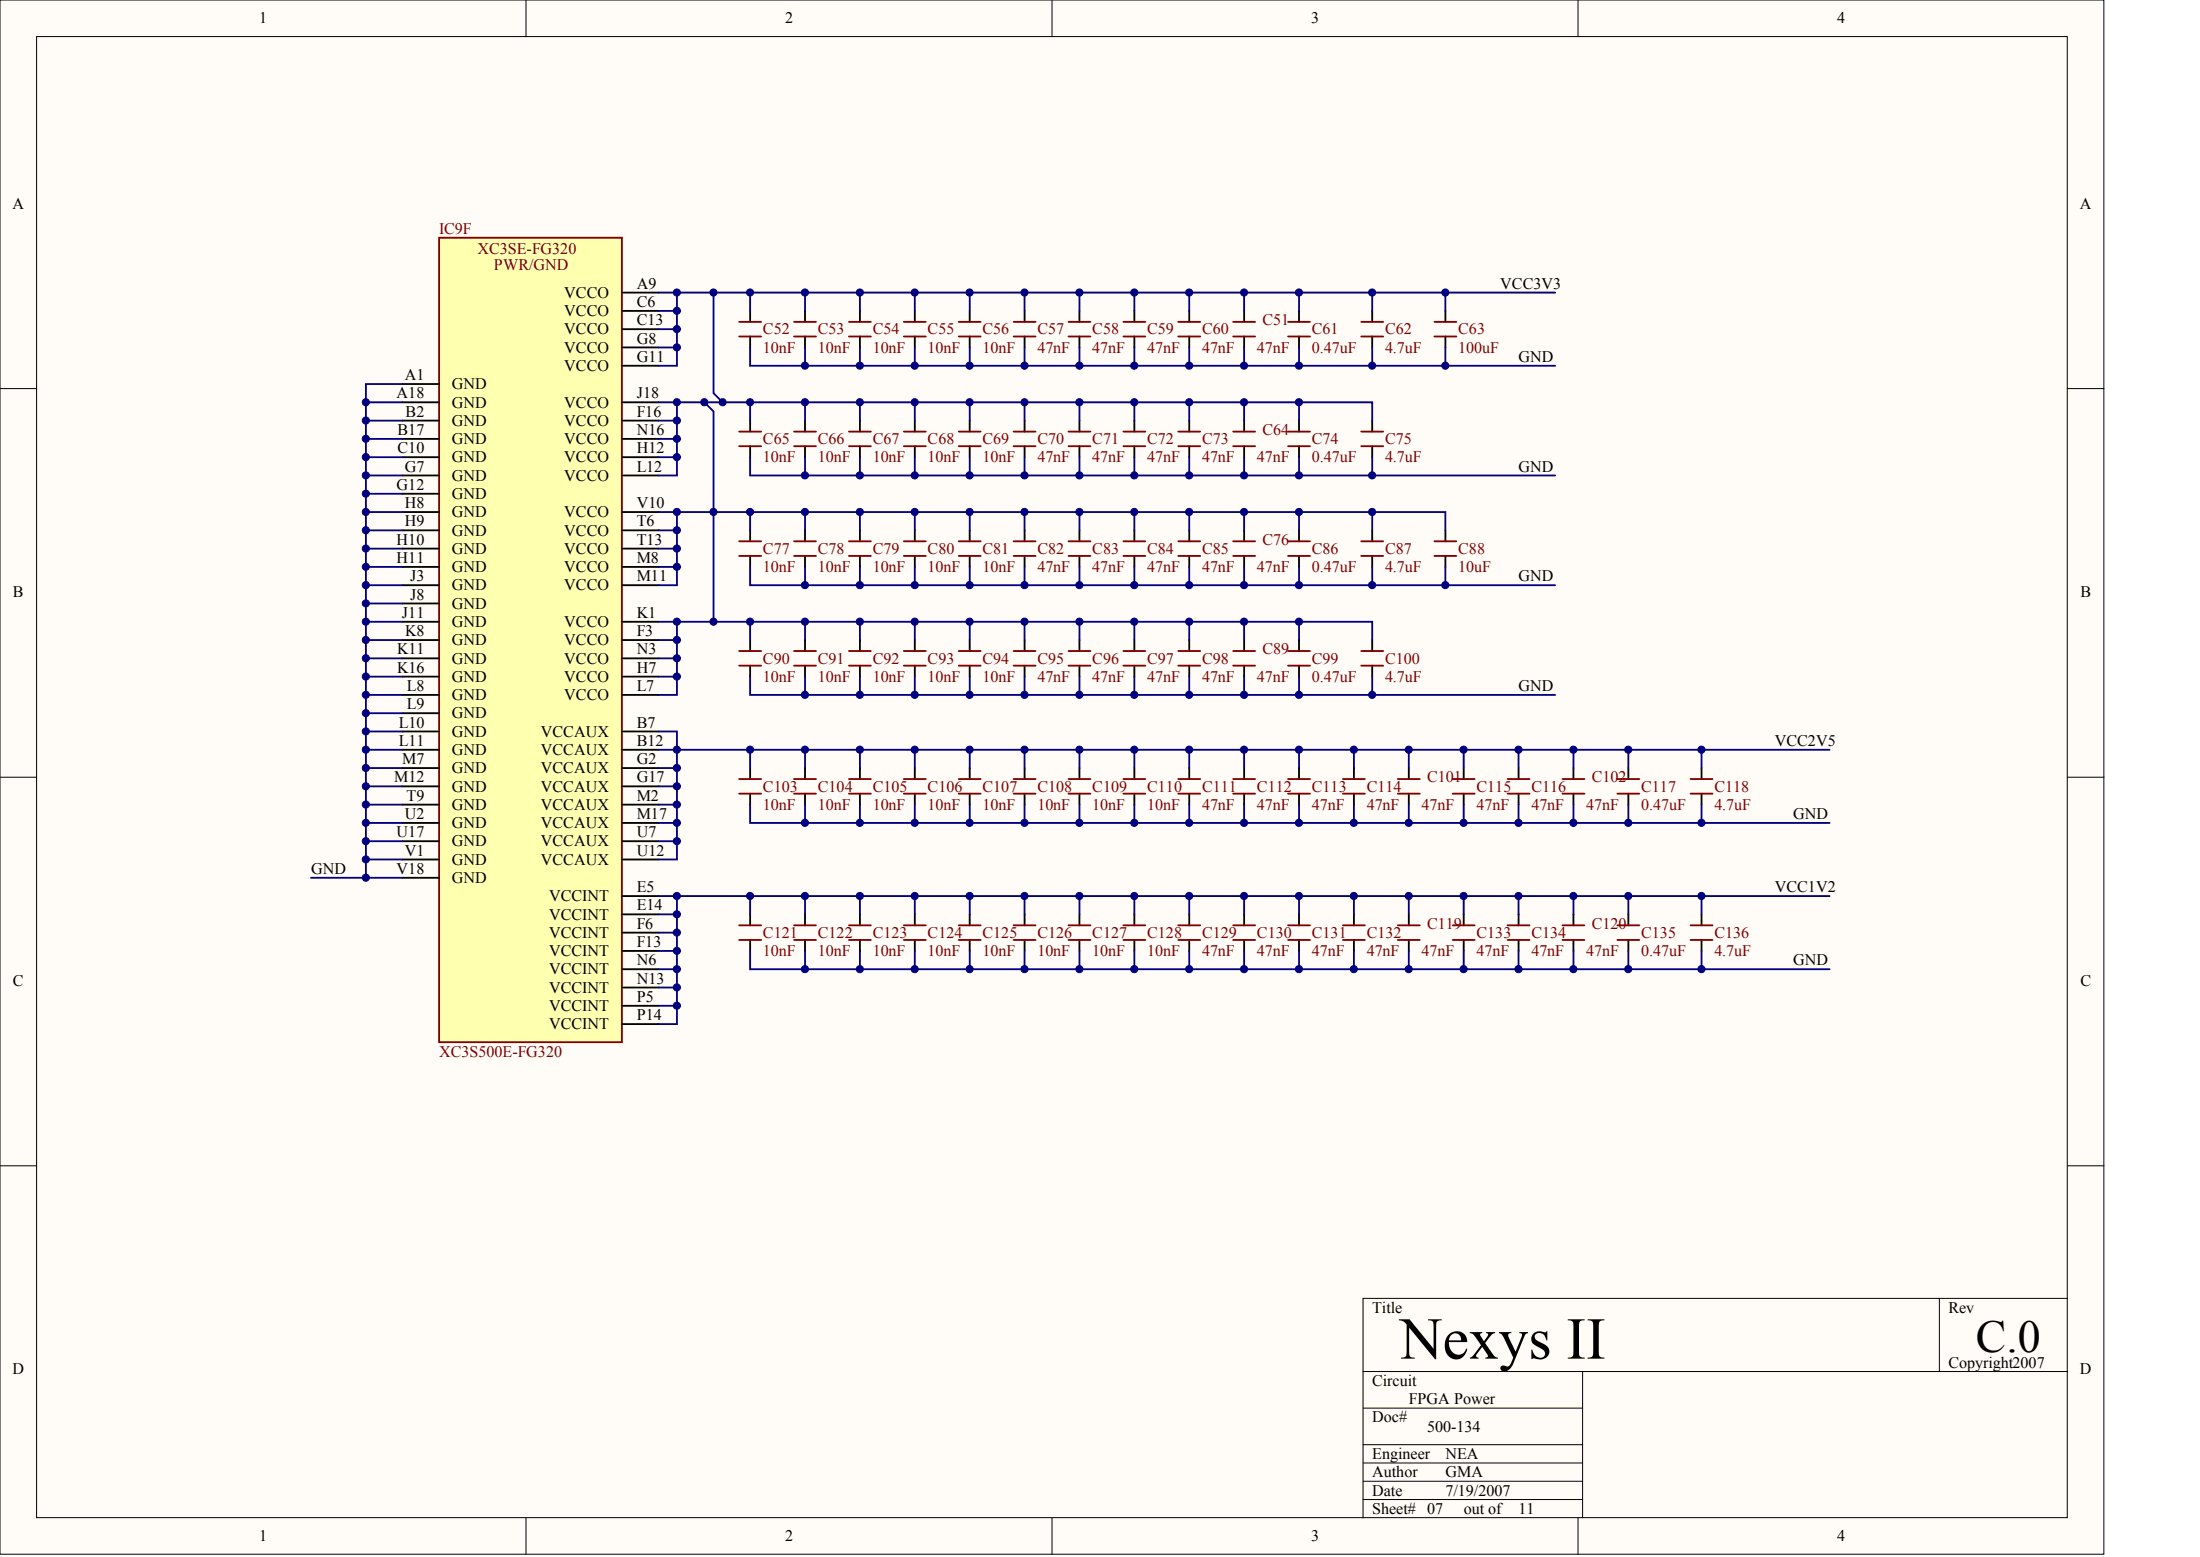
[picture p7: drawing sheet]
<svg xmlns="http://www.w3.org/2000/svg" width="840mm" height="594mm" viewBox="0 0 840 594" stroke-linecap="round" stroke-linejoin="round" font-family="sans-serif">
<g fill="#fffcf8" stroke="#000" stroke-width=".38">
<path d="M0 0h802.9v593h-802.9z"/>
<path d="M14 14h775v565.1h-775z"/>
</g>
<g fill="none" stroke="#000" stroke-width=".38">
<path d="M200.7 0v14M401.5 0v14M602.2 0v14M0 148.3h14M789 148.3h14M0 296.5h14M789 296.5h14M0 444.8h14M789 444.8h14M740.1 495.4v27.9M789 495.4h-268.8v83.7M520.2 523.3h268.8"/>
<path d="M520.2 537.3h83.8M604 523.3v55.8M520.2 558.2h83.8M520.2 551.2h83.8M200.7 579.1v14M401.5 579.1v14M520.2 565.2h83.8M520.2 572.2h83.8M602.2 579.1v14"/>
</g>
<path d="M167.6 90.7h69.7v306.9h-69.7z" fill="#ffffb0" stroke="#800000" stroke-width=".7"/>
<g fill="none" stroke="#000" stroke-width=".7">
<path d="M237.4 111.6h14M237.4 118.6h14M286.3 118.6v4.2M307.2 118.6v4.2M328.2 118.6v4.2M349.1 118.6v4.2M370.1 118.6v4.2M391 118.6v4.2M412 118.6v4.2M432.9 118.6v4.2M453.9 118.6v4.2M474.8 118.6v4.2"/>
<path d="M495.8 118.6v4.2M523.7 118.6v4.2M551.6 118.6v4.2M237.4 125.6h14M237.4 132.6h14M237.4 139.6h14M286.3 128.4v4.2M307.2 128.4v4.2M328.2 128.4v4.2M349.1 128.4v4.2M370.1 128.4v4.2M391 128.4v4.2"/>
<path d="M412 128.4v4.2M432.9 128.4v4.2M453.9 128.4v4.2M474.8 128.4v4.2M495.8 128.4v4.2M523.7 128.4v4.2M551.6 128.4v4.2M153.6 153.5h14M153.6 146.5h14M237.4 153.5h14M153.6 160.5h14M153.6 167.5h14"/>
<path d="M153.6 174.4h14M237.4 160.5h14M237.4 167.5h14M237.4 174.4h14M286.3 160.5v4.2M286.3 170.3v4.1M307.2 160.5v4.2M307.2 170.3v4.1M328.2 160.5v4.2M328.2 170.3v4.1M349.1 160.5v4.2M349.1 170.3v4.1"/>
<path d="M370.1 160.5v4.2M370.1 170.3v4.1M391 160.5v4.2M391 170.3v4.1M412 160.5v4.2M412 170.3v4.1M432.9 160.5v4.2M432.9 170.3v4.1M453.9 160.5v4.2M453.9 170.3v4.1M474.8 160.5v4.2M474.8 170.3v4.1"/>
<path d="M495.8 160.5v4.2M495.8 170.3v4.1M523.7 160.5v4.2M523.7 170.3v4.1M153.6 181.4h14M153.6 195.4h14M153.6 188.4h14M237.4 181.4h14M237.4 195.4h14M153.6 202.4h14M153.6 209.3h14M153.6 216.3h14"/>
<path d="M237.4 202.4h14M237.4 209.3h14M237.4 216.3h14M286.3 202.4v4.1M286.3 212.1v4.2M307.2 202.4v4.1M307.2 212.1v4.2M328.2 202.4v4.1M328.2 212.1v4.2M349.1 202.4v4.1M349.1 212.1v4.2M370.1 202.4v4.1"/>
<path d="M370.1 212.1v4.2M391 202.4v4.1M391 212.1v4.2M412 202.4v4.1M412 212.1v4.2M432.9 202.4v4.1M432.9 212.1v4.2M453.9 202.4v4.1M453.9 212.1v4.2M474.8 202.4v4.1M474.8 212.1v4.2M495.8 202.4v4.1"/>
<path d="M495.8 212.1v4.2M523.7 202.4v4.1M523.7 212.1v4.2M551.6 202.4v4.1M551.6 212.1v4.2M153.6 223.3h14M153.6 237.2h14M153.6 230.3h14M237.4 223.3h14M237.4 237.2h14M153.6 244.2h14M153.6 251.2h14"/>
<path d="M153.6 258.2h14M237.4 244.2h14M237.4 251.2h14M237.4 258.2h14M286.3 244.2v4.2M286.3 254v4.2M307.2 244.2v4.2M307.2 254v4.2M328.2 244.2v4.2M328.2 254v4.2M349.1 244.2v4.2M349.1 254v4.2"/>
<path d="M370.1 244.2v4.2M370.1 254v4.2M391 244.2v4.2M391 254v4.2M412 244.2v4.2M412 254v4.2M432.9 244.2v4.2M432.9 254v4.2M453.9 244.2v4.2M453.9 254v4.2M474.8 244.2v4.2M474.8 254v4.2"/>
<path d="M495.8 244.2v4.2M495.8 254v4.2M523.7 244.2v4.2M523.7 254v4.2M153.6 265.1h14M153.6 279.1h14M153.6 272.1h14M237.4 265.1h14M237.4 279.1h14M153.6 286.1h14M153.6 293.1h14M237.4 286.1h14"/>
<path d="M237.4 293.1h14M286.3 293.1v4.1M307.2 293.1v4.1M328.2 293.1v4.1M349.1 293.1v4.1M370.1 293.1v4.1M391 293.1v4.1M412 293.1v4.1M432.9 293.1v4.1M453.9 293.1v4.1M474.8 293.1v4.1M495.8 293.1v4.1"/>
<path d="M516.7 293.1v4.1M537.7 293.1v4.1M558.6 293.1v4.1M579.5 293.1v4.1M600.5 293.1v4.1M621.4 293.1v4.1M649.4 293.1v4.1M153.6 300h14M153.6 307h14M153.6 314h14M237.4 300h14M237.4 307h14"/>
<path d="M237.4 314h14M286.3 302.8v4.2M307.2 302.8v4.2M328.2 302.8v4.2M349.1 302.8v4.2M370.1 302.8v4.2M391 302.8v4.2M412 302.8v4.2M432.9 302.8v4.2M453.9 302.8v4.2M474.8 302.8v4.2M495.8 302.8v4.2"/>
<path d="M516.7 302.8v4.2M537.7 302.8v4.2M558.6 302.8v4.2M579.5 302.8v4.2M600.5 302.8v4.2M621.4 302.8v4.2M649.4 302.8v4.2M153.6 321h14M153.6 327.9h14M153.6 334.9h14M237.4 321h14M237.4 327.9h14"/>
<path d="M237.4 341.9h14M237.4 348.9h14M237.4 355.9h14M286.3 348.9v4.2M286.3 358.6v4.2M307.2 348.9v4.2M307.2 358.6v4.2M328.2 348.9v4.2M328.2 358.6v4.2M349.1 348.9v4.2M349.1 358.6v4.2M370.1 348.9v4.2"/>
<path d="M370.1 358.6v4.2M391 348.9v4.2M391 358.6v4.2M412 348.9v4.2M412 358.6v4.2M432.9 348.9v4.2M432.9 358.6v4.2M453.9 348.9v4.2M453.9 358.6v4.2M474.8 348.9v4.2M474.8 358.6v4.2M495.8 348.9v4.2"/>
<path d="M495.8 358.6v4.2M516.7 348.9v4.2M516.7 358.6v4.2M537.7 348.9v4.2M537.7 358.6v4.2M558.6 348.9v4.2M558.6 358.6v4.2M579.5 348.9v4.2M579.5 358.6v4.2M600.5 348.9v4.2M600.5 358.6v4.2M621.4 348.9v4.2"/>
<path d="M621.4 358.6v4.2M649.4 348.9v4.2M649.4 358.6v4.2M237.4 362.8h14M237.4 369.8h14M237.4 376.8h14M237.4 383.8h14M237.4 390.7h14"/>
</g>
<g fill="none" stroke="#800000" stroke-width=".7">
<path d="M282.1 122.8h8.4M282.1 128.4h8.4M303 122.8h8.4M303 128.4h8.4M324 122.8h8.4M324 128.4h8.4M344.9 122.8h8.4M344.9 128.4h8.4M365.9 122.8h8.4M365.9 128.4h8.4M386.8 122.8h8.4M386.8 128.4h8.4"/>
<path d="M407.8 122.8h8.4M407.8 128.4h8.4M428.7 122.8h8.4M428.7 128.4h8.4M449.7 122.8h8.4M449.7 128.4h8.4M470.6 122.8h8.4M470.6 128.4h8.4M491.6 122.8h8.3M491.6 128.4h8.3M519.5 122.8h8.4M519.5 128.4h8.4"/>
<path d="M547.4 122.8h8.4M547.4 128.4h8.4M282.1 164.7h8.4M282.1 170.3h8.4M303 164.7h8.4M303 170.3h8.4M324 164.7h8.4M324 170.3h8.4M344.9 164.7h8.4M344.9 170.3h8.4M365.9 164.7h8.4M365.9 170.3h8.4"/>
<path d="M386.8 164.7h8.4M386.8 170.3h8.4M407.8 164.7h8.4M407.8 170.3h8.4M428.7 164.7h8.4M428.7 170.3h8.4M449.7 164.7h8.4M449.7 170.3h8.4M470.6 164.7h8.4M470.6 170.3h8.4M491.6 164.7h8.3M491.6 170.3h8.3"/>
<path d="M519.5 164.7h8.4M519.5 170.3h8.4M282.1 206.5h8.4M282.1 212.1h8.4M303 206.5h8.4M303 212.1h8.4M324 206.5h8.4M324 212.1h8.4M344.9 206.5h8.4M344.9 212.1h8.4M365.9 206.5h8.4M365.9 212.1h8.4"/>
<path d="M386.8 206.5h8.4M386.8 212.1h8.4M407.8 206.5h8.4M407.8 212.1h8.4M428.7 206.5h8.4M428.7 212.1h8.4M449.7 206.5h8.4M449.7 212.1h8.4M470.6 206.5h8.4M470.6 212.1h8.4M491.6 206.5h8.3M491.6 212.1h8.3"/>
<path d="M519.5 206.5h8.4M519.5 212.1h8.4M547.4 206.5h8.4M547.4 212.1h8.4M282.1 248.4h8.4M282.1 254h8.4M303 248.4h8.4M303 254h8.4M324 248.4h8.4M324 254h8.4M344.9 248.4h8.4M344.9 254h8.4"/>
<path d="M365.9 248.4h8.4M365.9 254h8.4M386.8 248.4h8.4M386.8 254h8.4M407.8 248.4h8.4M407.8 254h8.4M428.7 248.4h8.4M428.7 254h8.4M449.7 248.4h8.4M449.7 254h8.4M470.6 248.4h8.4M470.6 254h8.4"/>
<path d="M491.6 248.4h8.3M491.6 254h8.3M519.5 248.4h8.4M519.5 254h8.4M282.1 297.2h8.4M303 297.2h8.4M324 297.2h8.4M344.9 297.2h8.4M365.9 297.2h8.4M386.8 297.2h8.4M407.8 297.2h8.4M428.7 297.2h8.4"/>
<path d="M449.7 297.2h8.4M470.6 297.2h8.4M491.6 297.2h8.3M512.5 297.2h8.4M533.5 297.2h8.3M554.4 297.2h8.4M575.4 297.2h8.3M596.3 297.2h8.4M617.3 297.2h8.3M645.2 297.2h8.4M282.1 302.8h8.4M303 302.8h8.4"/>
<path d="M324 302.8h8.4M344.9 302.8h8.4M365.9 302.8h8.4M386.8 302.8h8.4M407.8 302.8h8.4M428.7 302.8h8.4M449.7 302.8h8.4M470.6 302.8h8.4M491.6 302.8h8.3M512.5 302.8h8.4M533.5 302.8h8.3M554.4 302.8h8.4"/>
<path d="M575.4 302.8h8.3M596.3 302.8h8.4M617.3 302.8h8.3M645.2 302.8h8.4M282.1 353.1h8.4M282.1 358.6h8.4M303 353.1h8.4M303 358.6h8.4M324 353.1h8.4M324 358.6h8.4M344.9 353.1h8.4M344.9 358.6h8.4"/>
<path d="M365.9 353.1h8.4M365.9 358.6h8.4M386.8 353.1h8.4M386.8 358.6h8.4M407.8 353.1h8.4M407.8 358.6h8.4M428.7 353.1h8.4M428.7 358.6h8.4M449.7 353.1h8.4M449.7 358.6h8.4M470.6 353.1h8.4M470.6 358.6h8.4"/>
<path d="M491.6 353.1h8.3M491.6 358.6h8.3M512.5 353.1h8.4M512.5 358.6h8.4M533.5 353.1h8.3M533.5 358.6h8.3M554.4 353.1h8.4M554.4 358.6h8.4M575.4 353.1h8.3M575.4 358.6h8.3M596.3 353.1h8.4M596.3 358.6h8.4"/>
<path d="M617.3 353.1h8.3M617.3 358.6h8.3M645.2 353.1h8.4M645.2 358.6h8.4"/>
</g>
<g fill="none" stroke="#000080" stroke-width=".7">
<path d="M251.4 111.6h300.2v7M251.4 118.6h7v7M258.4 111.6v7M272.3 111.6v38.4l3.5 3.5M286.3 111.6v7M307.2 111.6v7M328.2 111.6v7M349.1 111.6v7M370.1 111.6v7M391 111.6v7M412 111.6v7M432.9 111.6v7"/>
<path d="M453.9 111.6v7M474.8 111.6v7M495.8 111.6v7M523.7 111.6v7M551.6 111.6h41.9M251.4 132.6h7v7h-7M251.4 125.6h7v7M286.3 132.6v7h307.2M307.2 132.6v7M328.2 132.6v7M349.1 132.6v7M370.1 132.6v7"/>
<path d="M391 132.6v7M412 132.6v7M432.9 132.6v7M453.9 132.6v7M474.8 132.6v7M495.8 132.6v7M523.7 132.6v7M551.6 132.6v7M139.7 153.5h13.9M153.6 146.5h-13.9v167.5h13.9M251.4 153.5h7v7M258.4 153.5h265.3v7"/>
<path d="M268.8 153.5l3.5 3.5v38.4h-13.9M286.3 153.5v7M307.2 153.5v7M328.2 153.5v7M349.1 153.5v7M370.1 153.5v7M391 153.5v7M412 153.5v7M432.9 153.5v7M453.9 153.5v7M474.8 153.5v7M495.8 153.5v7"/>
<path d="M139.7 174.4h13.9M139.7 167.5h13.9M139.7 160.5h13.9M251.4 174.4h7v7h-7M251.4 167.5h7v6.9M251.4 160.5h7v7M286.3 174.4v7h307.2M307.2 174.4v7M328.2 174.4v7M349.1 174.4v7M370.1 174.4v7M391 174.4v7"/>
<path d="M412 174.4v7M432.9 174.4v7M453.9 174.4v7M474.8 174.4v7M495.8 174.4v7M523.7 174.4v7M139.7 195.4h13.9M139.7 181.4h13.9M139.7 188.4h13.9M251.4 195.4h7v7M286.3 195.4h83.8M307.2 195.4v7"/>
<path d="M328.2 195.4v7M349.1 195.4v7M391 195.4v7M412 195.4v7M432.9 195.4v7M453.9 195.4v7M474.8 195.4v7M495.8 195.4v7M523.7 195.4v7M139.7 216.3h13.9M139.7 209.3h13.9M139.7 202.4h13.9"/>
<path d="M251.4 216.3h7v7h-7M251.4 209.3h7v7M251.4 202.4h7v6.9M286.3 216.3v7h307.2M286.3 202.4v-7h-14v41.8M307.2 216.3v7M328.2 216.3v7M349.1 216.3v7M370.1 202.4v-7h181.5v7M370.1 216.3v7M391 216.3v7M412 216.3v7"/>
<path d="M432.9 216.3v7M453.9 216.3v7M474.8 216.3v7M495.8 216.3v7M523.7 216.3v7M551.6 216.3v7M139.7 237.2h13.9M139.7 230.3h13.9M139.7 223.3h13.9M251.4 237.2h7v7M258.4 237.2h27.9v7M286.3 237.2h125.7"/>
<path d="M307.2 237.2v7M328.2 237.2v7M349.1 237.2v7M370.1 237.2v7M391 237.2v7M432.9 237.2v7M453.9 237.2v7M474.8 237.2v7M495.8 237.2v7M139.7 258.2h13.9M139.7 251.2h13.9M139.7 244.2h13.9"/>
<path d="M251.4 258.2h7v6.9h-7M251.4 251.2h7v7M251.4 244.2h7v7M286.3 258.2v6.9h307.2M307.2 258.2v6.9M328.2 258.2v6.9M349.1 258.2v6.9M370.1 258.2v6.9M391 258.2v6.9M412 244.2v-7h111.7v7M412 258.2v6.9M432.9 258.2v6.9"/>
<path d="M453.9 258.2v6.9M474.8 258.2v6.9M495.8 258.2v6.9M523.7 258.2v6.9M139.7 279.1h13.9M139.7 272.1h13.9M139.7 265.1h13.9M251.4 279.1h7v7h27.9v7M139.7 286.1h13.9M139.7 293.1h13.9M251.4 293.1h7v6.9M251.4 286.1h7v7"/>
<path d="M286.3 286.1h363.1v7M307.2 286.1v7M328.2 286.1v7M349.1 286.1v7M370.1 286.1v7M391 286.1v7M412 286.1v7M432.9 286.1v7M453.9 286.1v7M474.8 286.1v7M495.8 286.1v7M516.7 286.1v7"/>
<path d="M537.7 286.1v7M558.6 286.1v7M579.5 286.1v7M600.5 286.1v7M621.4 286.1v7M649.4 286.1h48.9M139.7 314v20.9h13.9M139.7 307h13.9M139.7 300h13.9M251.4 314h7v7M251.4 307h7v7M251.4 300h7v7"/>
<path d="M286.3 307v7h230.4v-7M307.2 307v7M328.2 307v7M349.1 307v7M370.1 307v7M391 307v7M412 307v7M432.9 307v7M453.9 307v7M474.8 307v7M495.8 307v7M516.7 314h181.6"/>
<path d="M537.7 307v7M558.6 307v7M579.5 307v7M600.5 307v7M621.4 307v7M649.4 307v7M118.7 334.9h21M139.7 327.9h13.9M139.7 321h13.9M251.4 321h7v6.9h-7M251.4 355.9h7v6.9M251.4 348.9h7v7"/>
<path d="M251.4 341.9h7v7M258.4 341.9h27.9v7M286.3 341.9h363.1v7M307.2 341.9v7M328.2 341.9v7M349.1 341.9v7M370.1 341.9v7M391 341.9v7M412 341.9v7M432.9 341.9v7M453.9 341.9v7M474.8 341.9v7"/>
<path d="M495.8 341.9v7M516.7 341.9v7M537.7 341.9v7M558.6 341.9v7M579.5 341.9v7M600.5 341.9v7M621.4 341.9v7M649.4 341.9h48.9M251.4 376.8h7v7M251.4 369.8h7v7M251.4 362.8h7v7M286.3 362.8v7h412"/>
<path d="M307.2 362.8v7M328.2 362.8v7M349.1 362.8v7M370.1 362.8v7M391 362.8v7M412 362.8v7M432.9 362.8v7M453.9 362.8v7M474.8 362.8v7M495.8 362.8v7M516.7 362.8v7M537.7 362.8v7"/>
<path d="M558.6 362.8v7M579.5 362.8v7M600.5 362.8v7M621.4 362.8v7M649.4 362.8v7M251.4 383.8h7v6.9h-7"/>
</g>
<g fill="#000080" stroke="#000080" stroke-width=".38">
<circle cx="139.6" cy="334.9" r="1.36"/>
<circle cx="139.6" cy="327.9" r="1.36"/>
<circle cx="139.6" cy="320.9" r="1.36"/>
<circle cx="139.6" cy="314" r="1.36"/>
<circle cx="139.6" cy="307" r="1.36"/>
<circle cx="139.6" cy="300" r="1.36"/>
<circle cx="139.6" cy="293" r="1.36"/>
<circle cx="139.6" cy="286" r="1.36"/>
<circle cx="139.6" cy="279.1" r="1.36"/>
<circle cx="139.6" cy="272.1" r="1.36"/>
<circle cx="139.6" cy="265.1" r="1.36"/>
<circle cx="139.6" cy="258.1" r="1.36"/>
<circle cx="139.6" cy="251.2" r="1.36"/>
<circle cx="139.6" cy="244.2" r="1.36"/>
<circle cx="139.6" cy="237.2" r="1.36"/>
<circle cx="139.6" cy="230.2" r="1.36"/>
<circle cx="139.6" cy="223.2" r="1.36"/>
<circle cx="139.6" cy="216.3" r="1.36"/>
<circle cx="139.6" cy="209.3" r="1.36"/>
<circle cx="139.6" cy="202.3" r="1.36"/>
<circle cx="139.6" cy="195.3" r="1.36"/>
<circle cx="139.6" cy="188.4" r="1.36"/>
<circle cx="139.6" cy="181.4" r="1.36"/>
<circle cx="139.6" cy="174.4" r="1.36"/>
<circle cx="139.6" cy="167.4" r="1.36"/>
<circle cx="139.6" cy="160.5" r="1.36"/>
<circle cx="139.6" cy="153.5" r="1.36"/>
<circle cx="258.3" cy="383.7" r="1.36"/>
<circle cx="258.3" cy="376.8" r="1.36"/>
<circle cx="258.3" cy="369.8" r="1.36"/>
<circle cx="258.3" cy="362.8" r="1.36"/>
<circle cx="258.3" cy="355.8" r="1.36"/>
<circle cx="258.3" cy="348.8" r="1.36"/>
<circle cx="258.3" cy="341.9" r="1.36"/>
<circle cx="258.3" cy="320.9" r="1.36"/>
<circle cx="258.3" cy="314" r="1.36"/>
<circle cx="258.3" cy="307" r="1.36"/>
<circle cx="258.3" cy="300" r="1.36"/>
<circle cx="258.3" cy="293" r="1.36"/>
<circle cx="258.3" cy="286" r="1.36"/>
<circle cx="258.3" cy="258.1" r="1.36"/>
<circle cx="258.3" cy="251.2" r="1.36"/>
<circle cx="258.3" cy="244.2" r="1.36"/>
<circle cx="258.3" cy="237.2" r="1.36"/>
<circle cx="258.3" cy="216.3" r="1.36"/>
<circle cx="258.3" cy="209.3" r="1.36"/>
<circle cx="258.3" cy="202.3" r="1.36"/>
<circle cx="258.3" cy="195.3" r="1.36"/>
<circle cx="258.3" cy="174.4" r="1.36"/>
<circle cx="258.3" cy="167.4" r="1.36"/>
<circle cx="258.3" cy="160.5" r="1.36"/>
<circle cx="258.3" cy="153.5" r="1.36"/>
<circle cx="258.3" cy="132.5" r="1.36"/>
<circle cx="258.3" cy="125.6" r="1.36"/>
<circle cx="258.3" cy="118.6" r="1.36"/>
<circle cx="258.3" cy="111.6" r="1.36"/>
<circle cx="268.8" cy="153.5" r="1.36"/>
<circle cx="272.3" cy="237.2" r="1.36"/>
<circle cx="272.3" cy="195.3" r="1.36"/>
<circle cx="272.3" cy="111.6" r="1.36"/>
<circle cx="275.8" cy="153.5" r="1.36"/>
<circle cx="286.2" cy="341.9" r="1.36"/>
<circle cx="286.2" cy="286" r="1.36"/>
<circle cx="286.2" cy="237.2" r="1.36"/>
<circle cx="286.2" cy="195.3" r="1.36"/>
<circle cx="286.2" cy="153.5" r="1.36"/>
<circle cx="286.2" cy="111.6" r="1.36"/>
<circle cx="307.2" cy="369.8" r="1.36"/>
<circle cx="307.2" cy="341.9" r="1.36"/>
<circle cx="307.2" cy="314" r="1.36"/>
<circle cx="307.2" cy="286" r="1.36"/>
<circle cx="307.2" cy="265.1" r="1.36"/>
<circle cx="307.2" cy="237.2" r="1.36"/>
<circle cx="307.2" cy="223.2" r="1.36"/>
<circle cx="307.2" cy="195.3" r="1.36"/>
<circle cx="307.2" cy="181.4" r="1.36"/>
<circle cx="307.2" cy="153.5" r="1.36"/>
<circle cx="307.2" cy="139.5" r="1.36"/>
<circle cx="307.2" cy="111.6" r="1.36"/>
<circle cx="328.1" cy="369.8" r="1.36"/>
<circle cx="328.1" cy="341.9" r="1.36"/>
<circle cx="328.1" cy="314" r="1.36"/>
<circle cx="328.1" cy="286" r="1.36"/>
<circle cx="328.1" cy="265.1" r="1.36"/>
<circle cx="328.1" cy="237.2" r="1.36"/>
<circle cx="328.1" cy="223.2" r="1.36"/>
<circle cx="328.1" cy="195.3" r="1.36"/>
<circle cx="328.1" cy="181.4" r="1.36"/>
<circle cx="328.1" cy="153.5" r="1.36"/>
<circle cx="328.1" cy="139.5" r="1.36"/>
<circle cx="328.1" cy="111.6" r="1.36"/>
<circle cx="349.1" cy="369.8" r="1.36"/>
<circle cx="349.1" cy="341.9" r="1.36"/>
<circle cx="349.1" cy="314" r="1.36"/>
<circle cx="349.1" cy="286" r="1.36"/>
<circle cx="349.1" cy="265.1" r="1.36"/>
<circle cx="349.1" cy="237.2" r="1.36"/>
<circle cx="349.1" cy="223.2" r="1.36"/>
<circle cx="349.1" cy="195.3" r="1.36"/>
<circle cx="349.1" cy="181.4" r="1.36"/>
<circle cx="349.1" cy="153.5" r="1.36"/>
<circle cx="349.1" cy="139.5" r="1.36"/>
<circle cx="349.1" cy="111.6" r="1.36"/>
<circle cx="370" cy="369.8" r="1.36"/>
<circle cx="370" cy="341.9" r="1.36"/>
<circle cx="370" cy="314" r="1.36"/>
<circle cx="370" cy="286" r="1.36"/>
<circle cx="370" cy="265.1" r="1.36"/>
<circle cx="370" cy="237.2" r="1.36"/>
<circle cx="370" cy="223.2" r="1.36"/>
<circle cx="370" cy="195.3" r="1.36"/>
<circle cx="370" cy="181.4" r="1.36"/>
<circle cx="370" cy="153.5" r="1.36"/>
<circle cx="370" cy="139.5" r="1.36"/>
<circle cx="370" cy="111.6" r="1.36"/>
<circle cx="391" cy="369.8" r="1.36"/>
<circle cx="391" cy="341.9" r="1.36"/>
<circle cx="391" cy="314" r="1.36"/>
<circle cx="391" cy="286" r="1.36"/>
<circle cx="391" cy="265.1" r="1.36"/>
<circle cx="391" cy="237.2" r="1.36"/>
<circle cx="391" cy="223.2" r="1.36"/>
<circle cx="391" cy="195.3" r="1.36"/>
<circle cx="391" cy="181.4" r="1.36"/>
<circle cx="391" cy="153.5" r="1.36"/>
<circle cx="391" cy="139.5" r="1.36"/>
<circle cx="391" cy="111.6" r="1.36"/>
<circle cx="411.9" cy="369.8" r="1.36"/>
<circle cx="411.9" cy="341.9" r="1.36"/>
<circle cx="411.9" cy="314" r="1.36"/>
<circle cx="411.9" cy="286" r="1.36"/>
<circle cx="411.9" cy="265.1" r="1.36"/>
<circle cx="411.9" cy="237.2" r="1.36"/>
<circle cx="411.9" cy="223.2" r="1.36"/>
<circle cx="411.9" cy="195.3" r="1.36"/>
<circle cx="411.9" cy="181.4" r="1.36"/>
<circle cx="411.9" cy="153.5" r="1.36"/>
<circle cx="411.9" cy="139.5" r="1.36"/>
<circle cx="411.9" cy="111.6" r="1.36"/>
<circle cx="432.9" cy="369.8" r="1.36"/>
<circle cx="432.9" cy="341.9" r="1.36"/>
<circle cx="432.9" cy="314" r="1.36"/>
<circle cx="432.9" cy="286" r="1.36"/>
<circle cx="432.9" cy="265.1" r="1.36"/>
<circle cx="432.9" cy="237.2" r="1.36"/>
<circle cx="432.9" cy="223.2" r="1.36"/>
<circle cx="432.9" cy="195.3" r="1.36"/>
<circle cx="432.9" cy="181.4" r="1.36"/>
<circle cx="432.9" cy="153.5" r="1.36"/>
<circle cx="432.9" cy="139.5" r="1.36"/>
<circle cx="432.9" cy="111.6" r="1.36"/>
<circle cx="453.8" cy="369.8" r="1.36"/>
<circle cx="453.8" cy="341.9" r="1.36"/>
<circle cx="453.8" cy="314" r="1.36"/>
<circle cx="453.8" cy="286" r="1.36"/>
<circle cx="453.8" cy="265.1" r="1.36"/>
<circle cx="453.8" cy="237.2" r="1.36"/>
<circle cx="453.8" cy="223.2" r="1.36"/>
<circle cx="453.8" cy="195.3" r="1.36"/>
<circle cx="453.8" cy="181.4" r="1.36"/>
<circle cx="453.8" cy="153.5" r="1.36"/>
<circle cx="453.8" cy="139.5" r="1.36"/>
<circle cx="453.8" cy="111.6" r="1.36"/>
<circle cx="474.8" cy="369.8" r="1.36"/>
<circle cx="474.8" cy="341.9" r="1.36"/>
<circle cx="474.8" cy="314" r="1.36"/>
<circle cx="474.8" cy="286" r="1.36"/>
<circle cx="474.8" cy="265.1" r="1.36"/>
<circle cx="474.8" cy="237.2" r="1.36"/>
<circle cx="474.8" cy="223.2" r="1.36"/>
<circle cx="474.8" cy="195.3" r="1.36"/>
<circle cx="474.8" cy="181.4" r="1.36"/>
<circle cx="474.8" cy="153.5" r="1.36"/>
<circle cx="474.8" cy="139.5" r="1.36"/>
<circle cx="474.8" cy="111.6" r="1.36"/>
<circle cx="495.7" cy="369.8" r="1.36"/>
<circle cx="495.7" cy="341.9" r="1.36"/>
<circle cx="495.7" cy="314" r="1.36"/>
<circle cx="495.7" cy="286" r="1.36"/>
<circle cx="495.7" cy="265.1" r="1.36"/>
<circle cx="495.7" cy="237.2" r="1.36"/>
<circle cx="495.7" cy="223.2" r="1.36"/>
<circle cx="495.7" cy="195.3" r="1.36"/>
<circle cx="495.7" cy="181.4" r="1.36"/>
<circle cx="495.7" cy="153.5" r="1.36"/>
<circle cx="495.7" cy="139.5" r="1.36"/>
<circle cx="495.7" cy="111.6" r="1.36"/>
<circle cx="516.7" cy="369.8" r="1.36"/>
<circle cx="516.7" cy="341.9" r="1.36"/>
<circle cx="516.7" cy="314" r="1.36"/>
<circle cx="516.7" cy="286" r="1.36"/>
<circle cx="523.7" cy="265.1" r="1.36"/>
<circle cx="523.7" cy="223.2" r="1.36"/>
<circle cx="523.7" cy="195.3" r="1.36"/>
<circle cx="523.7" cy="181.4" r="1.36"/>
<circle cx="523.7" cy="139.5" r="1.36"/>
<circle cx="523.7" cy="111.6" r="1.36"/>
<circle cx="537.6" cy="369.8" r="1.36"/>
<circle cx="537.6" cy="341.9" r="1.36"/>
<circle cx="537.6" cy="314" r="1.36"/>
<circle cx="537.6" cy="286" r="1.36"/>
<circle cx="551.6" cy="223.2" r="1.36"/>
<circle cx="551.6" cy="139.5" r="1.36"/>
<circle cx="551.6" cy="111.6" r="1.36"/>
<circle cx="558.6" cy="369.8" r="1.36"/>
<circle cx="558.6" cy="341.9" r="1.36"/>
<circle cx="558.6" cy="314" r="1.36"/>
<circle cx="558.6" cy="286" r="1.36"/>
<circle cx="579.5" cy="369.8" r="1.36"/>
<circle cx="579.5" cy="341.9" r="1.36"/>
<circle cx="579.5" cy="314" r="1.36"/>
<circle cx="579.5" cy="286" r="1.36"/>
<circle cx="600.5" cy="369.8" r="1.36"/>
<circle cx="600.5" cy="341.9" r="1.36"/>
<circle cx="600.5" cy="314" r="1.36"/>
<circle cx="600.5" cy="286" r="1.36"/>
<circle cx="621.4" cy="369.8" r="1.36"/>
<circle cx="621.4" cy="341.9" r="1.36"/>
<circle cx="621.4" cy="314" r="1.36"/>
<circle cx="621.4" cy="286" r="1.36"/>
<circle cx="649.3" cy="369.8" r="1.36"/>
<circle cx="649.3" cy="341.9" r="1.36"/>
<circle cx="649.3" cy="314" r="1.36"/>
<circle cx="649.3" cy="286" r="1.36"/>
</g>
<text font-size="22.7" x="534.2" y="518.4">Nexys II</text>
<text font-size="17.4" x="754.1" y="515.8">C.0</text>
<g font-size="6.1">
<text x="98.9" y="9">1</text>
<text x="299.6" y="9">2</text>
<text x="500.4" y="9">3</text>
<text x="701.1" y="9">4</text>
<text x="4.7" y="79.6">A</text>
<text x="793.8" y="79.6">A</text>
<text x="215.3" y="113.6">VCCO</text>
<text x="243" y="110.1">A9</text>
<text x="572.6" y="110.1">VCC3V3</text>
<text x="243" y="117.1">C6</text>
<text x="215.3" y="120.6">VCCO</text>
<text x="243" y="124.1">C13</text>
<text x="215.3" y="127.6">VCCO</text>
<text x="243" y="131.1">G8</text>
<text x="215.3" y="134.6">VCCO</text>
<text x="215.3" y="141.5">VCCO</text>
<text x="243" y="138">G11</text>
<text x="579.5" y="138">GND</text>
<text x="154.5" y="145">A1</text>
<text x="172.5" y="148.5">GND</text>
<text x="151.4" y="152">A18</text>
<text x="172.5" y="155.5">GND</text>
<text x="215.3" y="155.5">VCCO</text>
<text x="243" y="152">J18</text>
<text x="154.8" y="159">B2</text>
<text x="243" y="159">F16</text>
<text x="151.7" y="166">B17</text>
<text x="172.5" y="162.5">GND</text>
<text x="215.3" y="162.5">VCCO</text>
<text x="243" y="166">N16</text>
<text x="151.7" y="172.9">C10</text>
<text x="172.5" y="169.4">GND</text>
<text x="215.3" y="169.4">VCCO</text>
<text x="243" y="172.9">H12</text>
<text x="154.5" y="179.9">G7</text>
<text x="172.5" y="176.4">GND</text>
<text x="215.3" y="176.4">VCCO</text>
<text x="243" y="179.9">L12</text>
<text x="579.5" y="179.9">GND</text>
<text x="172.5" y="183.4">GND</text>
<text x="215.3" y="183.4">VCCO</text>
<text x="151.4" y="186.9">G12</text>
<text x="172.5" y="190.4">GND</text>
<text x="154.5" y="193.9">H8</text>
<text x="172.5" y="197.4">GND</text>
<text x="215.3" y="197.4">VCCO</text>
<text x="243" y="193.9">V10</text>
<text x="154.5" y="200.8">H9</text>
<text x="243" y="200.8">T6</text>
<text x="151.4" y="207.8">H10</text>
<text x="172.5" y="204.3">GND</text>
<text x="215.3" y="204.3">VCCO</text>
<text x="243" y="207.8">T13</text>
<text x="151.4" y="214.8">H11</text>
<text x="172.5" y="211.3">GND</text>
<text x="215.3" y="211.3">VCCO</text>
<text x="243" y="214.8">M8</text>
<text x="156.5" y="221.8">J3</text>
<text x="172.5" y="218.3">GND</text>
<text x="215.3" y="218.3">VCCO</text>
<text x="243" y="221.8">M11</text>
<text x="579.5" y="221.8">GND</text>
<text x="5" y="227.8">B</text>
<text x="172.5" y="225.3">GND</text>
<text x="215.3" y="225.3">VCCO</text>
<text x="794" y="227.8">B</text>
<text x="156.5" y="228.8">J8</text>
<text x="172.5" y="232.2">GND</text>
<text x="153.4" y="235.7">J11</text>
<text x="172.5" y="239.2">GND</text>
<text x="215.3" y="239.2">VCCO</text>
<text x="243" y="235.7">K1</text>
<text x="154.6" y="242.7">K8</text>
<text x="243" y="242.7">F3</text>
<text x="151.5" y="249.7">K11</text>
<text x="172.5" y="246.2">GND</text>
<text x="215.3" y="246.2">VCCO</text>
<text x="243" y="249.7">N3</text>
<text x="151.5" y="256.7">K16</text>
<text x="172.5" y="253.2">GND</text>
<text x="215.3" y="253.2">VCCO</text>
<text x="243" y="256.7">H7</text>
<text x="155.3" y="263.6">L8</text>
<text x="172.5" y="260.2">GND</text>
<text x="215.3" y="260.2">VCCO</text>
<text x="243" y="263.6">L7</text>
<text x="579.5" y="263.6">GND</text>
<text x="172.5" y="267.1">GND</text>
<text x="215.3" y="267.1">VCCO</text>
<text x="155.3" y="270.6">L9</text>
<text x="172.5" y="274.1">GND</text>
<text x="152.2" y="277.6">L10</text>
<text x="172.5" y="281.1">GND</text>
<text x="206.4" y="281.1">VCCAUX</text>
<text x="243" y="277.6">B7</text>
<text x="152.2" y="284.6">L11</text>
<text x="243" y="284.6">B12</text>
<text x="677.3" y="284.6">VCC2V5</text>
<text x="153.5" y="291.6">M7</text>
<text x="172.5" y="288.1">GND</text>
<text x="206.4" y="288.1">VCCAUX</text>
<text x="243" y="291.6">G2</text>
<text x="150.4" y="298.5">M12</text>
<text x="172.5" y="295">GND</text>
<text x="206.4" y="295">VCCAUX</text>
<text x="243" y="298.5">G17</text>
<text x="155.2" y="305.5">T9</text>
<text x="172.5" y="302">GND</text>
<text x="206.4" y="302">VCCAUX</text>
<text x="243" y="305.5">M2</text>
<text x="172.5" y="309">GND</text>
<text x="206.4" y="309">VCCAUX</text>
<text x="154.5" y="312.5">U2</text>
<text x="172.5" y="316">GND</text>
<text x="206.4" y="316">VCCAUX</text>
<text x="243" y="312.5">M17</text>
<text x="684.3" y="312.5">GND</text>
<text x="151.4" y="319.5">U17</text>
<text x="172.5" y="322.9">GND</text>
<text x="206.4" y="322.9">VCCAUX</text>
<text x="243" y="319.5">U7</text>
<text x="154.5" y="326.4">V1</text>
<text x="172.5" y="329.9">GND</text>
<text x="206.4" y="329.9">VCCAUX</text>
<text x="243" y="326.4">U12</text>
<text x="118.7" y="333.4">GND</text>
<text x="151.4" y="333.4">V18</text>
<text x="172.5" y="336.9">GND</text>
<text x="243" y="340.4">E5</text>
<text x="677.3" y="340.4">VCC1V2</text>
<text x="209.6" y="343.9">VCCINT</text>
<text x="243" y="347.4">E14</text>
<text x="209.6" y="350.9">VCCINT</text>
<text x="209.6" y="357.8">VCCINT</text>
<text x="243" y="354.3">F6</text>
<text x="209.6" y="364.8">VCCINT</text>
<text x="243" y="361.3">F13</text>
<text x="209.6" y="371.8">VCCINT</text>
<text x="243" y="368.3">N6</text>
<text x="684.3" y="368.3">GND</text>
<text x="5" y="376.1">C</text>
<text x="243" y="375.3">N13</text>
<text x="794" y="376.1">C</text>
<text x="209.6" y="378.8">VCCINT</text>
<text x="243" y="382.3">P5</text>
<text x="209.6" y="385.7">VCCINT</text>
<text x="243" y="389.2">P14</text>
<text x="209.6" y="392.7">VCCINT</text>
<text x="523.7" y="500.9">Title</text>
<text x="743.6" y="500.9">Rev</text>
<text x="743.6" y="521.8">Copyright2007</text>
<text x="4.7" y="524.4">D</text>
<text x="793.8" y="524.4">D</text>
<text x="523.7" y="528.8">Circuit</text>
<text x="537.7" y="535.8">FPGA Power</text>
<text x="523.7" y="542.7">Doc#</text>
<text x="544.6" y="546.2">500-134</text>
<text x="523.7" y="556.7">Engineer</text>
<text x="551.6" y="556.7">NEA</text>
<text x="523.7" y="563.7">Author</text>
<text x="551.6" y="563.7">GMA</text>
<text x="523.7" y="570.6">Date</text>
<text x="551.6" y="570.6">7/19/2007</text>
<text x="523.7" y="577.6">Sheet# 07</text>
<text x="558.6" y="577.6">out of</text>
<text x="579.5" y="577.6">11</text>
<text x="98.9" y="588.1">1</text>
<text x="299.6" y="588.1">2</text>
<text x="500.4" y="588.1">3</text>
<text x="701.1" y="588.1">4</text>
</g>
<g font-size="6.1" fill="#800000">
<text x="167.6" y="89.2">IC9F</text>
<text x="182.2" y="96.9">XC3SE-FG320</text>
<text x="188.5" y="103.2">PWR/GND</text>
<text x="481.8" y="124.1">C51</text>
<text x="291.2" y="127.6">C52</text>
<text x="312.1" y="127.6">C53</text>
<text x="333.1" y="127.6">C54</text>
<text x="354" y="127.6">C55</text>
<text x="375" y="127.6">C56</text>
<text x="395.9" y="127.6">C57</text>
<text x="416.9" y="127.6">C58</text>
<text x="437.8" y="127.6">C59</text>
<text x="458.8" y="127.6">C60</text>
<text x="500.6" y="127.6">C61</text>
<text x="528.6" y="127.6">C62</text>
<text x="556.5" y="127.6">C63</text>
<text x="291.2" y="134.6">10nF</text>
<text x="312.1" y="134.6">10nF</text>
<text x="333.1" y="134.6">10nF</text>
<text x="354" y="134.6">10nF</text>
<text x="375" y="134.6">10nF</text>
<text x="395.9" y="134.6">47nF</text>
<text x="416.9" y="134.6">47nF</text>
<text x="437.8" y="134.6">47nF</text>
<text x="458.8" y="134.6">47nF</text>
<text x="479.7" y="134.6">47nF</text>
<text x="500.6" y="134.6">0.47uF</text>
<text x="528.6" y="134.6">4.7uF</text>
<text x="556.5" y="134.6">100uF</text>
<text x="481.8" y="166">C64</text>
<text x="291.2" y="169.4">C65</text>
<text x="312.1" y="169.4">C66</text>
<text x="333.1" y="169.4">C67</text>
<text x="354" y="169.4">C68</text>
<text x="375" y="169.4">C69</text>
<text x="395.9" y="169.4">C70</text>
<text x="416.9" y="169.4">C71</text>
<text x="437.8" y="169.4">C72</text>
<text x="458.8" y="169.4">C73</text>
<text x="500.6" y="169.4">C74</text>
<text x="528.6" y="169.4">C75</text>
<text x="291.2" y="176.4">10nF</text>
<text x="312.1" y="176.4">10nF</text>
<text x="333.1" y="176.4">10nF</text>
<text x="354" y="176.4">10nF</text>
<text x="375" y="176.4">10nF</text>
<text x="395.9" y="176.4">47nF</text>
<text x="416.9" y="176.4">47nF</text>
<text x="437.8" y="176.4">47nF</text>
<text x="458.8" y="176.4">47nF</text>
<text x="479.7" y="176.4">47nF</text>
<text x="500.6" y="176.4">0.47uF</text>
<text x="528.6" y="176.4">4.7uF</text>
<text x="481.8" y="207.8">C76</text>
<text x="291.2" y="211.3">C77</text>
<text x="312.1" y="211.3">C78</text>
<text x="333.1" y="211.3">C79</text>
<text x="354" y="211.3">C80</text>
<text x="375" y="211.3">C81</text>
<text x="395.9" y="211.3">C82</text>
<text x="416.9" y="211.3">C83</text>
<text x="437.8" y="211.3">C84</text>
<text x="458.8" y="211.3">C85</text>
<text x="500.6" y="211.3">C86</text>
<text x="528.6" y="211.3">C87</text>
<text x="556.5" y="211.3">C88</text>
<text x="291.2" y="218.3">10nF</text>
<text x="312.1" y="218.3">10nF</text>
<text x="333.1" y="218.3">10nF</text>
<text x="354" y="218.3">10nF</text>
<text x="375" y="218.3">10nF</text>
<text x="395.9" y="218.3">47nF</text>
<text x="416.9" y="218.3">47nF</text>
<text x="437.8" y="218.3">47nF</text>
<text x="458.8" y="218.3">47nF</text>
<text x="479.7" y="218.3">47nF</text>
<text x="500.6" y="218.3">0.47uF</text>
<text x="528.6" y="218.3">4.7uF</text>
<text x="556.5" y="218.3">10uF</text>
<text x="481.8" y="249.7">C89</text>
<text x="291.2" y="253.2">C90</text>
<text x="312.1" y="253.2">C91</text>
<text x="333.1" y="253.2">C92</text>
<text x="354" y="253.2">C93</text>
<text x="375" y="253.2">C94</text>
<text x="395.9" y="253.2">C95</text>
<text x="416.9" y="253.2">C96</text>
<text x="437.8" y="253.2">C97</text>
<text x="458.8" y="253.2">C98</text>
<text x="500.6" y="253.2">C99</text>
<text x="528.6" y="253.2">C100</text>
<text x="291.2" y="260.2">10nF</text>
<text x="312.1" y="260.2">10nF</text>
<text x="333.1" y="260.2">10nF</text>
<text x="354" y="260.2">10nF</text>
<text x="375" y="260.2">10nF</text>
<text x="395.9" y="260.2">47nF</text>
<text x="416.9" y="260.2">47nF</text>
<text x="437.8" y="260.2">47nF</text>
<text x="458.8" y="260.2">47nF</text>
<text x="479.7" y="260.2">47nF</text>
<text x="500.6" y="260.2">0.47uF</text>
<text x="528.6" y="260.2">4.7uF</text>
<text x="544.6" y="298.5">C101</text>
<text x="607.5" y="298.5">C102</text>
<text x="291.2" y="302">C103</text>
<text x="312.1" y="302">C104</text>
<text x="333.1" y="302">C105</text>
<text x="354" y="302">C106</text>
<text x="375" y="302">C107</text>
<text x="395.9" y="302">C108</text>
<text x="416.9" y="302">C109</text>
<text x="437.8" y="302">C110</text>
<text x="458.8" y="302">C111</text>
<text x="479.7" y="302">C112</text>
<text x="500.6" y="302">C113</text>
<text x="521.6" y="302">C114</text>
<text x="563.5" y="302">C115</text>
<text x="584.4" y="302">C116</text>
<text x="626.3" y="302">C117</text>
<text x="654.3" y="302">C118</text>
<text x="291.2" y="309">10nF</text>
<text x="312.1" y="309">10nF</text>
<text x="333.1" y="309">10nF</text>
<text x="354" y="309">10nF</text>
<text x="375" y="309">10nF</text>
<text x="395.9" y="309">10nF</text>
<text x="416.9" y="309">10nF</text>
<text x="437.8" y="309">10nF</text>
<text x="458.8" y="309">47nF</text>
<text x="479.7" y="309">47nF</text>
<text x="500.6" y="309">47nF</text>
<text x="521.6" y="309">47nF</text>
<text x="542.5" y="309">47nF</text>
<text x="563.5" y="309">47nF</text>
<text x="584.4" y="309">47nF</text>
<text x="605.4" y="309">47nF</text>
<text x="626.3" y="309">0.47uF</text>
<text x="654.3" y="309">4.7uF</text>
<text x="291.2" y="357.8">C121</text>
<text x="312.1" y="357.8">C122</text>
<text x="333.1" y="357.8">C123</text>
<text x="354" y="357.8">C124</text>
<text x="375" y="357.8">C125</text>
<text x="395.9" y="357.8">C126</text>
<text x="416.9" y="357.8">C127</text>
<text x="437.8" y="357.8">C128</text>
<text x="458.8" y="357.8">C129</text>
<text x="479.7" y="357.8">C130</text>
<text x="500.6" y="357.8">C131</text>
<text x="521.6" y="357.8">C132</text>
<text x="544.6" y="354.3">C119</text>
<text x="563.5" y="357.8">C133</text>
<text x="584.4" y="357.8">C134</text>
<text x="607.5" y="354.3">C120</text>
<text x="626.3" y="357.8">C135</text>
<text x="654.3" y="357.8">C136</text>
<text x="291.2" y="364.8">10nF</text>
<text x="312.1" y="364.8">10nF</text>
<text x="333.1" y="364.8">10nF</text>
<text x="354" y="364.8">10nF</text>
<text x="375" y="364.8">10nF</text>
<text x="395.9" y="364.8">10nF</text>
<text x="416.9" y="364.8">10nF</text>
<text x="437.8" y="364.8">10nF</text>
<text x="458.8" y="364.8">47nF</text>
<text x="479.7" y="364.8">47nF</text>
<text x="500.6" y="364.8">47nF</text>
<text x="521.6" y="364.8">47nF</text>
<text x="542.5" y="364.8">47nF</text>
<text x="563.5" y="364.8">47nF</text>
<text x="584.4" y="364.8">47nF</text>
<text x="605.4" y="364.8">47nF</text>
<text x="626.3" y="364.8">0.47uF</text>
<text x="654.3" y="364.8">4.7uF</text>
<text x="167.6" y="403.2">XC3S500E-FG320</text>
</g>
</svg>
